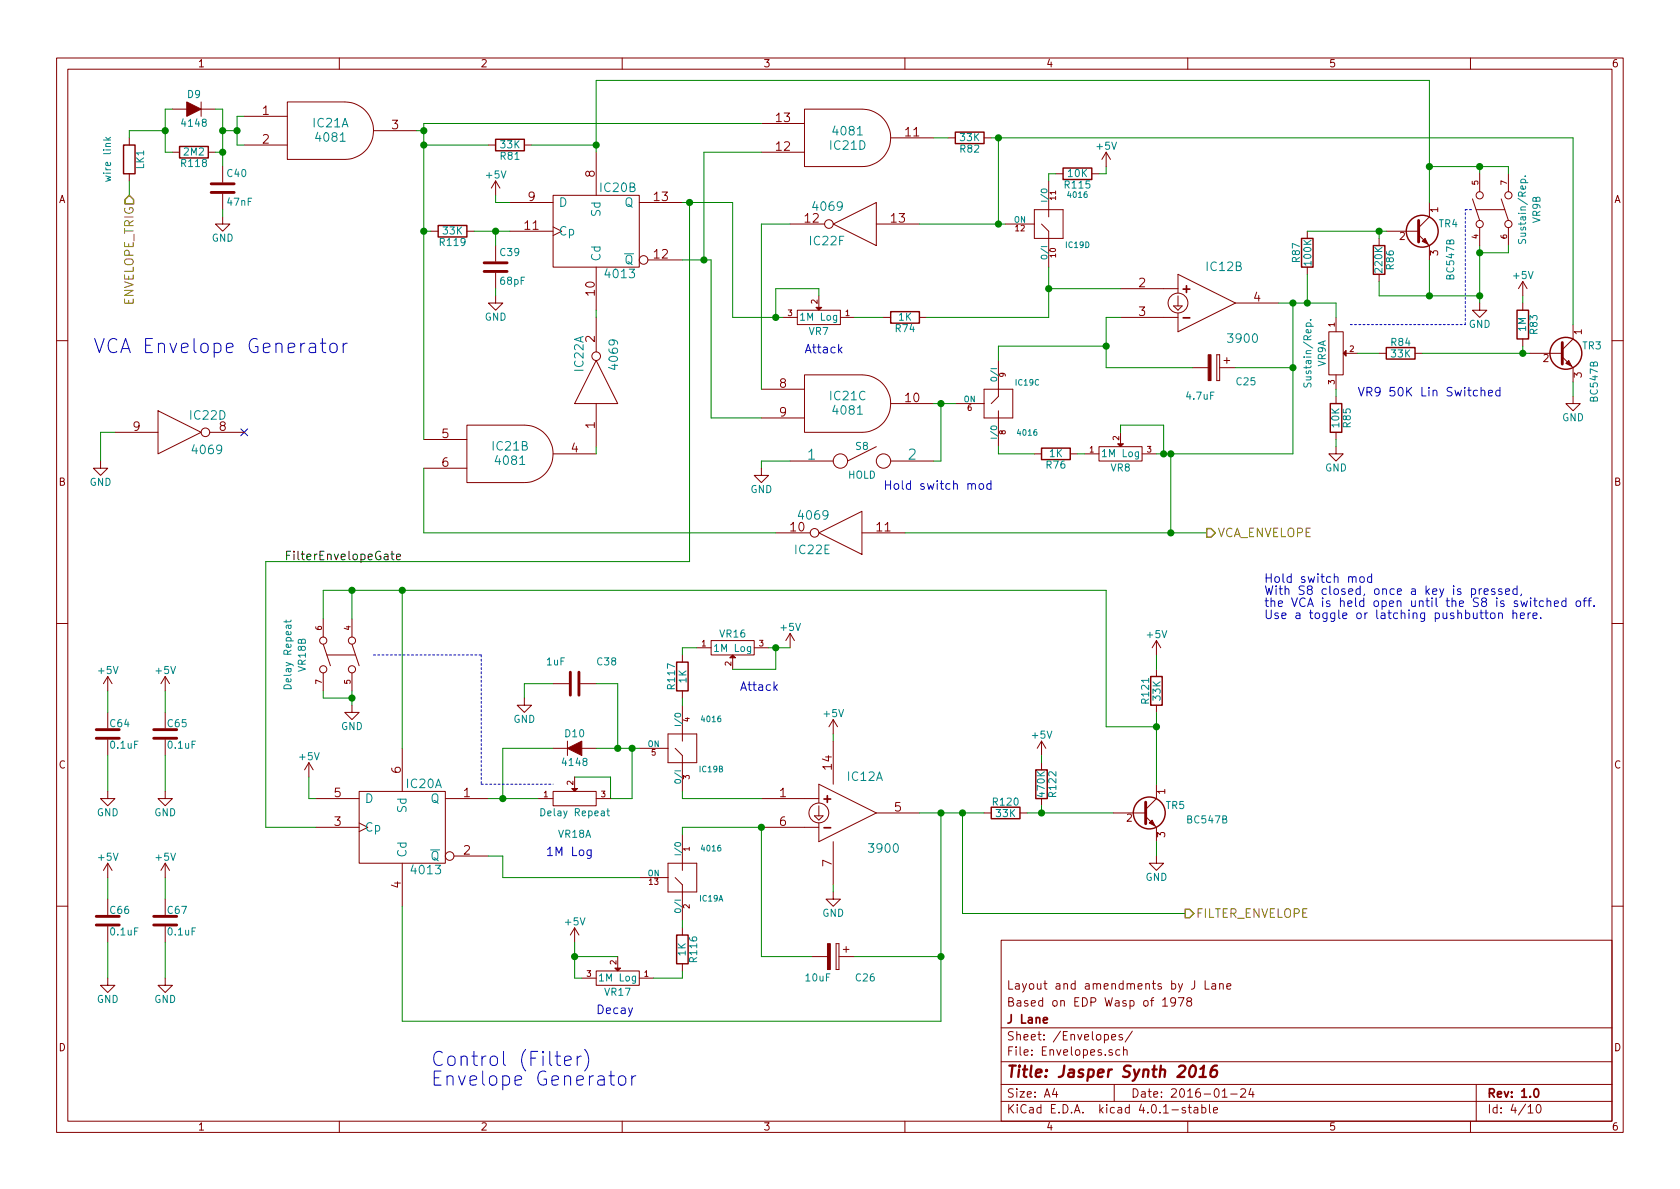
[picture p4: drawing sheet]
<svg xmlns="http://www.w3.org/2000/svg" width="297mm" height="210mm" viewBox="0 0 297 210" stroke-linecap="round" stroke-linejoin="round" font-family="sans-serif">
<g fill="none" stroke="#840000" stroke-width=".18">
<path d="M10 10.3h277v189.9h-277zM12 12.2h273v186.1h-273zM30.5 19.3h2.5M35.6 18v2.6M35.6 19.3h2.5M60 10.3v1.9M61 18h-10.2v10.2h10.2M61 18a5.1 5.1 0 0 1 5 5.1 5.1 5.1 0 0 1-5 5.1M110 10.3v1.9M152.4 19.3h-10.2v10.2h10.2M152.5 19.3a5.1 5.1 0 0 1 5 5.1 5.1 5.1 0 0 1-5 5.1M160 10.3v1.9"/>
<path d="M210 10.3v1.9M260 10.3v1.9M22.9 24.4v1.2M22.9 30.7v1.3M30.5 26.9h1.2M36.8 26.9h1.3M39.4 38.3v1.3h1.2l-1.2 1.3-1.3-1.3h1.3M39.4 29.5v2.8M39.4 34.3v2.8M43.2 20.6h7.6M43.2 25.6h7.6M66 23.1h7.7"/>
<path d="M86.4 25.6h1.2M87.6 32v2.5M87.6 32l-.7 1.3M87.6 32l.8 1.3M90.2 35.8h7.6M92.7 25.6h1.3M97.8 34.5h15.2v12.7h-15.2zM105.4 26.9v7.6M113 35.8h7.6M134.6 26.9h7.6M134.6 21.8h7.6M139.7 39.6h6.1"/>
<path d="M147.3 39.6l7.6-3.8v7.6zM154.9 39.6h7.7M157.5 24.4h7.6M167.6 24.4h1.3M174 24.4h1.3M177.8 39.6h5.1M182.9 39.6v2.6zM182.9 37.1v2.5zM182.9 37.1h5.1zM184.1 39.6l1.3 1.3M185.4 32v6.3M186.7 30.7h1.3"/>
<path d="M188 37.1v5.1zM193 30.7h1.3M195.6 26.9l-.8 1.3M195.6 26.9v2.6M195.6 26.9l.7 1.3M252.7 35.8v2.5l-1.9 2M260.3 35.2l1.3 3.8M261 37.1h5.1M261.6 30.7v3.2M265.4 35.2l1.3 3.8M266.7 30.7v3.2M76.2 40.9h1.3"/>
<path d="M82.5 40.9h1.3M87.6 52.3v1.3h1.3l-1.3 1.3-1.2-1.3h1.2M87.6 43.4v2.8M87.6 48.3v2.7M90.2 40.9h7.6M97.8 40.1l1.5 .8-1.5 .8M105.4 47.2v7.7M105.4 56.1v6.1M114.6 46h6M138.4 56.1h2.6M141 54.9h7.6v2.5h-7.6zM144.8 52.3v2.1"/>
<path d="M148.6 56.1h2.5M156.2 56.1h1.3M162.6 56.1h1.2M182.9 42.2h2.5zM185.4 40.9v1.3zM185.4 42.2h2.6zM185.4 42.2v5M198.1 56.1h10.2M198.1 51h10.2M207.5 54.1h1.5l-.7 .8zM208.3 51.8v-3.3l10.1 5.1M208.3 52.3v1.8"/>
<path d="M218.4 53.6l-10.1 5.1v-3.3M218.4 53.6h7.7M231.1 40.9v1.3M231.1 47.2v1.3M234.9 58.7h2.6v7.6h-2.6zM236.2 56.1v2.6M243.8 42.2v1.2M243.8 48.5v1.3M245.1 40.9h5.7M250.8 41.5l1.9 1.9v2.6M261.6 53.6v1.3h1.3l-1.3 1.2-1.3-1.2h1.3M261.6 40.3v3.1"/>
<path d="M266.7 40.3v3.1M269.2 49.8v2.5M269.2 53.6v1.3M269.2 59.9v1.3M269.2 49.8l-.7 1.2M269.2 49.8l.8 1.2M278.1 57.4v2.5l-1.9 1.9M10 60.2h2M20.3 76.4h7.6M27.9 72.6l7.7 3.8-7.7 3.9zM37.1 76.4h6.1M74.9 77.7h7.6"/>
<path d="M92.7 75.2h-10.2v10.1h10.2M92.8 75.2a5.1 5.1 0 0 1 5 5.1 5.1 5.1 0 0 1-5 5M105.4 63.7l3.8 7.7h-7.6zM105.4 71.4v7.6M134.6 68.8h7.6M134.6 73.9h7.6M152.4 66.3h-10.2v10.1h10.2M152.5 66.3a5.1 5.1 0 0 1 5 5.1 5.1 5.1 0 0 1-5 5M154.9 79l-5 2.5M157.5 71.4h7.6M168.9 71.4h5.1M174 68.8h2.5z"/>
<path d="M174 68.8v2.6zM174 71.4v2.5zM174 73.9h5.1zM176.5 68.8v1.3zM176.5 68.8h2.6zM176.5 70.1l-1.2 1.3M176.5 63.7v5.1M176.5 72.6v6.4M179.1 68.8v5.1zM194.3 79h7.6v2.5h-7.6zM198.1 76.4v2.1M210.8 65h2.8"/>
<path d="M215.1 62.7h.5zM215.1 62.7v4.6zM215.1 67.3h.5zM215.6 62.7v4.6zM215.6 65h2.8M216.4 63.7h1M216.9 63.2v1.1M236.2 79v1.3h1.3l-1.3 1.2-1.3-1.2h1.3M236.2 66.3v2.5M236.2 70.1v1.3M236.2 76.4v1.3M238 62.5h2"/>
<path d="M243.8 62.5h1.3M250.2 62.5h1.3M270.5 62.5h5.7M276.2 63.1l1.9 1.9v2.6M278.1 70.1v1.3h1.3l-1.3 1.2-1.2-1.2h1.2M285 60.2h2M17.8 81.5v1.3h1.2l-1.2 1.3-1.3-1.3h1.3M74.9 82.8h7.6M97.8 80.3h7.6M134.6 82.8v1.3h1.3l-1.3 1.2-1.3-1.2h1.3M137.2 94.2h6.1M139.7 81.5h7.6"/>
<path d="M144.8 94.2l7.6-3.8v7.6zM152.4 94.2h7.6M157.5 81.5h7.6M182.9 80.3h1.2M189.2 80.3h1.3M191.8 80.3h2.5M201.9 80.3h2.6M10 110.3h2M19 119.6v2.6M19 119.6l-.7 1.3M19 119.6l.8 1.3M29.2 119.6v2.6"/>
<path d="M29.2 119.6l-.8 1.3M29.2 119.6l.8 1.3M57.1 113.9l1.3 3.8M57.1 109.5v3.1M57.1 119v3.2M57.8 115.8h5.1M62.2 113.9l1.3 3.8M62.2 109.5v3.1M62.2 119v3.2M120.6 115.8v1.3M123.2 114.5h2.5M125.7 113.3h7.6v2.5h-7.6z"/>
<path d="M129.5 116.3v2.1M133.3 114.5h2.6M139.7 112l-.8 1.3M139.7 112v2.5M139.7 112l.8 1.3M204.5 113.3v2.5M204.5 118.4v1.2M204.5 113.3l-.8 1.2M204.5 113.3l.7 1.2M285 110.3h2M19 139.9v1.3h1.3l-1.3 1.3-1.2-1.3h1.2M19 126v2.8"/>
<path d="M19 130.8v2.8M29.2 139.9v1.3h1.3l-1.3 1.3-1.3-1.3h1.3M29.2 126v2.8M29.2 130.8v2.8M54.6 134.9l-.8 1.2M54.6 134.9v2.5M54.6 134.9l.8 1.2M62.2 124.7v1.3h1.3l-1.3 1.2-1.2-1.2h1.2M63.5 139.9h15.2v12.7h-15.2zM71.1 132.3v7.6M92.7 123.4v1.3h1.3l-1.3 1.3-1.3-1.3h1.3M97.8 139.9h7.6v2.6h-7.6z"/>
<path d="M97.8 132.3h2.5M97.8 120.9h2.8M100.3 131.1v2.5M101.6 137.4v2M102.6 120.9h2.8M102.9 132.3h2.5M113 132.3h5.1M118.1 134.9h2.5zM118.1 132.3v2.6zM118.1 129.8v2.5zM118.1 129.8h5.1zM119.4 132.3l1.2 1.3"/>
<path d="M120.6 133.6v1.3zM120.6 134.9h2.6zM120.6 122.2v1.2M120.6 124.7v6.4M120.6 134.9v5M123.2 129.8v5.1zM147.3 127.2v2.6M147.3 131.1v7.6M147.3 127.2l-.7 1.3M147.3 127.2l.8 1.3M184.1 131.1v2.5M184.1 134.9v1.2"/>
<path d="M184.1 131.1l-.7 1.2M184.1 131.1l.8 1.2M204.5 138.7v2.5l-1.9 1.9M204.5 124.7v1.3M19 152.6v2.6M19 159v2.8M19 152.6l-.7 1.3M19 152.6l.8 1.3M29.2 152.6v2.6M29.2 159v2.8M29.2 152.6l-.8 1.3M29.2 152.6l.8 1.3"/>
<path d="M55.9 141.2h7.6M55.9 146.3h7.6M63.5 145.5l1.5 .8-1.5 .8M71.1 152.6v7.7M78.7 141.2h7.7M80.3 151.4h6.1M95.2 141.2h2.6M105.4 141.2h2.5M113 155.2h5.1M118.1 157.7h2.5zM118.1 155.2v2.5zM118.1 152.6v2.6z"/>
<path d="M118.1 152.6h5.1zM119.4 155.2l1.2 1.3M120.6 156.5v1.2zM120.6 157.7h2.6zM120.6 147.6v6.3M120.6 157.7v5.1M123.2 152.6v5.1zM134.6 141.2h10.2M134.6 146.3h10.2M144 144.3h1.5l-.7 .7zM144.8 142v-3.3l10.1 5.1M144.8 142.5v1.8"/>
<path d="M147.3 157.7v1.3h1.3l-1.3 1.3-1.3-1.3h1.3M147.3 148.8v7.7M154.9 143.8l-10.1 5v-3.3M154.9 143.8h7.7M174 143.8h1.3M180.3 143.8h1.3M184.1 141.2v1.3M196.8 143.8h5.8M202.6 144.4l1.9 1.9v2.5M204.5 151.4v1.2h1.2l-1.2 1.3-1.3-1.3h1.3M10 160.2h2M19 173v1.2h1.3l-1.3 1.3-1.2-1.3h1.2"/>
<path d="M19 163.8v2.8M29.2 173v1.2h1.3l-1.3 1.3-1.3-1.3h1.3M29.2 163.8v2.8M101.6 164.1l-.8 1.2M101.6 164.1v2.5M101.6 164.1l.8 1.2M102.9 173h2.5M105.4 171.7h7.6v2.5h-7.6zM109.2 169.2v2M113 173h2.6M120.6 164.1v1.2M120.6 170.4v1.3"/>
<path d="M143.5 169.2h2.8M147.8 166.9h.5zM147.8 166.9v4.5zM147.8 171.4h.5zM148.3 166.9v4.5zM148.3 169.2h2.8M149.1 167.9h1M149.6 167.4v1M177 166.3h108v32h-108zM205.6 176.9l.4-.5v1.5M205.6 177.9h.8M207.8 177.1l-.2 .3h-.3l-.3-.3v-.4l.1-.2 .5-.1 .2 .2a1.19 1.19 0 0 1-.2 1.2l-.5 .1"/>
<path d="M208.3 176.4h1l-.6 1.5M210.1 177.1l-.3-.3 .1-.2 .2-.2 .4 .1 .2 .2-.1 .2-.6 .2a.48 .48 0 0 0-.1 .7l.2 .1 .5-.1a.48 .48 0 0 0-.2-.7M213.1 173.4v1.5h.7M214.3 174h.6v.9M214.9 174.3l-.4 .1-.3 .2 .3 .3 .4-.1M215.6 174.1l.2-.2 .4 .1 .1 .9M215.6 173.9v1M216.9 174.4l.7-.1v-.3l-.5-.1-.2 .2 .1 .7h.6M285 160.2h2M60 198.3v1.9M110 198.3v1.9M160 198.3v1.9"/>
<path d="M177 194.8h108M177 191.8h108M177 187.8h108M177 181.8h108M186.4 192.5l-.3 1h.9M186.8 193v1M196.5 183.4l.8-.1-.1-.3-.4-.1-.3 .2 .1 .7h.6M196.6 185.7a.37 .37 0 0 0-.5 .1v.2l.5 .2 .1 .1-.2 .3-.4-.1M197 191.8v3M198 185.7l-.4-.1-.3 .3 .1 .6 .2 .1 .4-.1M198.4 183a.37 .37 0 0 0-.6 .1l.1 .3 .5 .1 .1 .1-.2 .3-.5-.1M198.7 185.7l.2-.1 .3 .1 .1 .9"/>
<path d="M198.7 185.1v1.5M200.2 182.3l-1.3 2M209.6 195.9a.37 .37 0 0 0-.6 .1l.1 .3 .5 .1 .1 .1-.3 .3-.4-.1M210 198.3v1.9M210.1 195.8h.5M210.3 195.3v1.3l.3 .2M211.2 195.9h.5l.1 .9M211.8 196.2l-.5 .1-.2 .2 .2 .3 .5-.1M212.5 195.9l.4-.1 .3 .3-.1 .6h-.6M212.5 195.3v1.5M213.8 195.3v1.3l.2 .2M214.6 196.3l.7-.1-.1-.3-.4-.1-.2 .2v.7h.6"/>
<path d="M216.1 194h.9M217.6 193.5h1.1M219.4 192.7l.2-.2h.4l.2 .5-.9 1h.9M221.2 192.5l-.4 1h.9M221.5 193v1M260 198.3v1.9M261 191.8v6.5M270.2 195.8l.4-.5v1.5M270.2 196.8h.8M271.8 195.5l.2-.2a.81 .81 0 0 1 .5 .6 .81 .81 0 0 1-.2 .8l-.2 .1a.79 .79 0 0 1-.3-1.3z"/>
<circle cx="146.6" cy="39.6" r=".76"/>
<circle cx="261.6" cy="39.6" r=".63"/>
<circle cx="261.6" cy="34.5" r=".63"/>
<circle cx="266.7" cy="39.6" r=".63"/>
<circle cx="266.7" cy="34.5" r=".63"/>
<circle cx="113.8" cy="46" r=".76"/>
<circle cx="208.3" cy="53.6" r="1.75"/>
<circle cx="36.3" cy="76.4" r=".76"/>
<circle cx="105.4" cy="63" r=".76"/>
<circle cx="144" cy="94.2" r=".76"/>
<circle cx="148.6" cy="81.5" r="1.27"/>
<circle cx="156.2" cy="81.5" r="1.27"/>
<circle cx="57.1" cy="113.3" r=".63"/>
<circle cx="57.1" cy="118.4" r=".63"/>
<circle cx="62.2" cy="113.3" r=".63"/>
<circle cx="62.2" cy="118.4" r=".63"/>
<circle cx="79.5" cy="151.4" r=".76"/>
<circle cx="144.8" cy="143.8" r="1.75"/>
</g>
<path d="M271.3 192.7l.3-.2a.81 .81 0 0 1 .5 .6 .81 .81 0 0 1-.2 .8l-.2 .1a.79 .79 0 0 1-.4-1.3z" fill="none" stroke="#840000" stroke-width=".3"/>
<path d="M210.7 188.5a.45 .45 0 0 1 .7 .3 1.19 1.19 0 0 1-.8 1.6l-.2-.1a1.48 1.48 0 0 1 .3-1.8zM212.1 190.4h1.1M212.2 189l.7-.6-.3 2M215.2 188.4a.93 .93 0 0 0-1.1 .9v1l.3 .1 .5-.1a.82 .82 0 0 0 .2-.9l-.2-.2a.69 .69 0 0 0-.8 .4" fill="none" stroke="#840000" stroke-width=".41"/>
<g fill="none" stroke="#008400" stroke-width=".18">
<path d="M30.5 19.3h-1.3v7.6h1.3M38.1 19.3h1.3v10.2M22.9 32v2.5M29.2 23.1h-6.3v1.3M38.1 26.9h1.3M39.4 37.1v1.2M39.4 23.1h2.5M43.2 20.6h-1.3v5h1.3M73.7 23.1h1.2M74.9 25.6h11.5M87.6 34.5v1.3h2.6M94 25.6h11.4"/>
<path d="M105.4 26.9v-12.7h147.3v21.6M120.6 35.8h8.9v20.3h8.9M121.9 35.8v63.5h-74.9v47h8.9M134.6 26.9h-10.1v19.1M134.6 21.8h-59.7v55.9M139.7 39.6h-5.1v29.2M162.6 39.6h15.2M165.1 24.4h2.5M175.3 24.4h102.8v33M176.5 24.4v15.2M186.7 30.7h-1.3v1.3M195.6 29.5v1.2h-1.3"/>
<path d="M252.7 29.5h14v1.2M261.6 29.5v1.2M74.9 40.9h1.3M83.8 40.9h6.4M87.6 40.9v2.5M87.6 51v1.3M105.4 54.9v1.2M120.6 46h5.1v27.9h8.9M144.8 52.3v-1.3h-7.6v5.1M151.1 56.1h5.1M185.4 47.2v8.9h-21.6M185.4 51h12.7"/>
<path d="M198.1 56.1h-2.5v8.9h15.2M226.1 53.6h10.1v2.5M228.6 53.6v26.7h-24.1M231.1 40.9h14M231.1 48.5v5.1M243.8 49.8v2.5h17.8M243.8 40.9v1.3M252.7 46v6.3M261.6 43.4v10.2M266.7 43.4v1.3h-5.1M269.2 52.3v1.3M20.3 76.4h-2.5v5.1"/>
<path d="M105.4 79v1.3M165.1 71.4h3.8M166.4 71.4v10.1h-1.3M176.5 79v1.3h6.4M195.6 61.2h-19.1v2.5M198.1 76.4v-1.2h7.6v5.1M218.4 65h10.2M236.2 68.8v1.3M236.2 77.7v1.3M240 62.5h3.8M251.5 62.5h19M269.2 61.2v1.3"/>
<path d="M278.1 67.6v2.5M74.9 82.8v11.4h62.3M139.7 81.5h-5.1v1.3M160 94.2h53.4M190.5 80.3h1.3M207 80.3v13.9M57.1 109.5v-5.1h138.5v24.1h8.9M62.2 104.4v5.1M71.1 104.4v27.9M123.2 114.5h-2.6v1.3M135.9 114.5h3.8M137.2 114.5v3.9h-7.7"/>
<path d="M204.5 115.8v2.6M19 122.2v3.8M19 133.6v6.3M29.2 122.2v3.8M29.2 133.6v6.3M54.6 137.4v3.8h1.3M57.1 122.2v1.2h5.1M62.2 122.2v2.5M97.8 120.9h-5.1v2.5M97.8 132.3h-8.9v8.9M105.4 120.9h3.8v11.4M105.4 132.3h7.6"/>
<path d="M111.8 132.3v8.9h-3.9v-3.8h-6.3M120.6 139.9v1.3h14M120.6 123.4v1.3M147.3 129.8v1.3M184.1 133.6v1.3M204.5 126v12.7M19 155.2v3.8M29.2 155.2v3.8M86.4 141.2h8.8M86.4 151.4h2.5v3.8h24.1M120.6 147.6v-1.3h14v22.9h8.9M147.3 156.5v1.2"/>
<path d="M162.6 143.8h11.4M166.4 143.8v36.8h-95.3v-20.3M170.2 143.8v17.7h39.3M181.6 143.8h15.2M184.1 142.5v1.3M204.5 148.8v2.6M19 166.6v6.4M29.2 166.6v6.4M101.6 169.2h7.6M101.6 166.6v6.4h1.3M120.6 162.8v1.3M120.6 171.7v1.3h-5"/>
<path d="M151.1 169.2h15.3"/>
</g>
<g fill="#840000" stroke="#840000" stroke-width=".18">
<path d="M146.3 166.9h.5v4.5h-.5z"/>
<path d="M203.2 145.5l.5-.5 .5 1z"/>
<path d="M100.3 132.3l2.6-1.2v2.5z"/>
<path d="M108.7 171.2h1l-.5 .5z"/>
<path d="M129 116.3l.5-.5 .5 .5z"/>
<path d="M33 18l2.6 1.3-2.6 1.3z"/>
<path d="M144.3 54.4h1l-.5 .5z"/>
<path d="M197.6 78.5h1l-.5 .5z"/>
<path d="M213.6 62.7h.5v4.6h-.5z"/>
<path d="M251.5 42.7l.5-.5 .5 1z"/>
<path d="M276.9 64.3l.5-.6 .5 1.1z"/>
<path d="M237.5 62.5l.5-.5v1z"/>
<path d="M101.1 139.4h1l-.5 .5z"/>
</g>
<g fill="none" stroke="#840000" stroke-width=".25">
<path d="M21.8 25.6h2.1v5.1h-2.1zM31.7 25.9h5.1v2h-5.1zM77.5 39.9h5v2h-5zM87.6 24.6h5.1v2.1h-5.1zM168.9 23.4h5.1v2h-5.1zM188 29.7h5v2h-5zM157.5 55.1h5.1v2h-5.1zM230.1 42.2h2.1v5h-2.1zM242.8 43.4h2.1v5.1h-2.1zM268.2 54.9h2.1v5h-2.1zM184.1 79.2h5.1v2.1h-5.1zM235.2 71.4h2v5h-2z"/>
<path d="M245.1 61.5h5.1v2h-5.1zM119.6 117.1h2.1v5.1h-2.1zM203.5 119.6h2v5.1h-2zM183.1 136.1h2.1v5.1h-2.1zM175.3 142.7h5v2.1h-5zM119.6 165.3h2.1v5.1h-2.1z"/>
<circle cx="251.5" cy="40.9" r="2.82"/>
<circle cx="276.9" cy="62.5" r="2.82"/>
<circle cx="203.2" cy="143.8" r="2.82"/>
</g>
<g fill="#008400" stroke="#008400" stroke-width=".25">
<circle cx="166.4" cy="143.8" r=".51"/>
<circle cx="184.2" cy="143.8" r=".51"/>
<circle cx="134.6" cy="146.3" r=".51"/>
<circle cx="204.5" cy="128.5" r=".51"/>
<circle cx="109.2" cy="132.3" r=".51"/>
<circle cx="111.8" cy="132.3" r=".51"/>
<circle cx="88.9" cy="141.2" r=".51"/>
<circle cx="101.6" cy="169.2" r=".51"/>
<circle cx="137.2" cy="114.5" r=".51"/>
<circle cx="71.1" cy="104.4" r=".51"/>
<circle cx="166.4" cy="169.2" r=".51"/>
<circle cx="39.4" cy="26.9" r=".51"/>
<circle cx="29.2" cy="23.1" r=".51"/>
<circle cx="39.4" cy="23.1" r=".51"/>
<circle cx="41.9" cy="23.1" r=".51"/>
<circle cx="87.6" cy="40.9" r=".51"/>
<circle cx="74.9" cy="25.6" r=".51"/>
<circle cx="74.9" cy="40.9" r=".51"/>
<circle cx="105.4" cy="25.6" r=".51"/>
<circle cx="74.9" cy="23.1" r=".51"/>
<circle cx="121.9" cy="35.8" r=".51"/>
<circle cx="176.5" cy="39.6" r=".51"/>
<circle cx="205.7" cy="80.3" r=".51"/>
<circle cx="185.4" cy="51" r=".51"/>
<circle cx="195.6" cy="61.2" r=".51"/>
<circle cx="207" cy="80.3" r=".51"/>
<circle cx="228.6" cy="65" r=".51"/>
<circle cx="228.6" cy="53.6" r=".51"/>
<circle cx="176.5" cy="24.4" r=".51"/>
<circle cx="269.2" cy="62.5" r=".51"/>
<circle cx="252.7" cy="29.5" r=".51"/>
<circle cx="261.6" cy="52.3" r=".51"/>
<circle cx="231.1" cy="53.6" r=".51"/>
<circle cx="243.8" cy="40.9" r=".51"/>
<circle cx="252.7" cy="52.3" r=".51"/>
<circle cx="170.2" cy="143.8" r=".51"/>
<circle cx="207" cy="94.2" r=".51"/>
<circle cx="124.5" cy="46" r=".51"/>
<circle cx="261.6" cy="29.5" r=".51"/>
<circle cx="261.6" cy="44.7" r=".51"/>
<circle cx="62.2" cy="123.4" r=".51"/>
<circle cx="62.2" cy="104.4" r=".51"/>
<circle cx="137.2" cy="56.1" r=".51"/>
<circle cx="166.4" cy="71.4" r=".51"/>
</g>
<g fill="none" stroke="#840000" stroke-width=".51">
<path d="M37.3 34h4.1M37.3 32.5h4.1M250.8 39v3.8M85.6 48h4.1M85.6 46.5h4.1M276.2 60.6v3.8M100.8 118.9v4M102.4 118.9v4M17 130.6h4.1M17 129h4.1M27.2 130.6h4M27.2 129h4"/>
<path d="M202.6 141.9v3.8M17 163.6h4.1M17 162h4.1M27.2 163.6h4M27.2 162h4"/>
</g>
<path d="M259.1 37.1h1.2M238.8 57.4h20.3M259.1 57.4v-20.3M66 115.8h19.1M85.1 115.8v22.9M85.1 138.7h12.7" fill="none" stroke="#0000c2" stroke-width=".18" stroke-dasharray=".3 .4"/>
<g fill="none" stroke="#0000c2" stroke-width=".18">
<path d="M57 59.9v2.1l.1 .2 .5 .2M56.6 60.7h1M58.4 60.9a.69 .69 0 0 1 1.2 .3v.7a.68 .68 0 0 1-.6 .5 .68 .68 0 0 1-.7-.5zM60.7 60.7v1.7M61.4 60.7a.68 .68 0 0 0-.7 .5M261.9 69.2l.1-.1a.36 .36 0 0 1 .5 .1v.8M261.9 68.5v1.5M263.2 69.5l.7-.1-.1-.3-.4-.1-.2 .2v.7h.6M265.2 69.1a.48 .48 0 0 0-.7 .1v.7a.48 .48 0 0 0 .7 0M265.2 68.5v1.5M171.8 85.7a.35 .35 0 0 1 .3-.2 .35 .35 0 0 1 .4 .2v.8M173.2 85.7l.2-.2 .4 .2 .1 .6-.1 .2h-.4l-.2-.1z"/>
<path d="M175.2 85.6a.48 .48 0 0 0-.7 .1v.7a.48 .48 0 0 0 .7 .1M175.2 85v1.5M239.1 102.2a.35 .35 0 0 1 .3-.2 .35 .35 0 0 1 .4 .2v.8M240.6 102.1l.3-.1 .3 .3v.4l-.3 .3-.3-.1-.2-.2v-.4zM242.5 102.1a.48 .48 0 0 0-.6 0v.7a.48 .48 0 0 0 .6 .1M242.5 101.5v1.5M260.2 104.2a.48 .48 0 0 1 .6 .1v.7a.48 .48 0 0 1-.6 0M261.5 104.1v1M262 104.1l-.3 .1-.2 .2M262.4 104.6l.7-.1v-.3l-.5-.1-.2 .2 .1 .7h.6M262.7 107.9v1.3l.4 .2M263.6 108.5l.2-.1 .5 .1v.6l-.1 .2-.4 .1-.2-.2z"/>
<path d="M264.3 104.2l-.4-.1-.2 .2 .1 .2 .5 .2v.3h-.6M265 108.5a.36 .36 0 0 1 .6 .1v.8M265 108.4v1M265.5 104.2l-.3-.1-.3 .2 .1 .2 .5 .2v.3h-.6M266.2 104.6l.7-.1v-.3l-.5-.1-.2 .2 .1 .7h.6M267.5 108.5h.1a.36 .36 0 0 1 .6 .1v.8M267.5 107.9v1.5M268.2 104.2a.48 .48 0 0 0-.6 .1v.7a.48 .48 0 0 0 .6 0M268.2 103.6v1.5M268.8 108.9l.7-.2v-.2l-.5-.1-.2 .2 .1 .7h.6M268.9 106.2l.3 1.1 .3-.8 .3 .8 .3-1.1M270.2 108.4v1"/>
<path d="M270.6 108.4l-.3 .1-.1 .2M270.6 105.7v.2M270.6 106.2v1.1M271 108.9l.8-.2-.1-.2-.4-.1-.3 .2 .1 .7h.6M271.2 106.2h.6M271.4 105.7v1.4l.4 .2M272.4 109.2v.2M272.9 106.3a.48 .48 0 0 0-.7 .1v.7a.48 .48 0 0 0 .7 .1M273.5 106.4l.1-.1a.36 .36 0 0 1 .6 .2v.8M273.5 105.7v1.6M274.8 106.8l.8-.2-.1-.3-.4-.1-.3 .3 .1 .7h.6M276.9 106.3a.48 .48 0 0 0-.7 .1v.7a.48 .48 0 0 0 .7 .1"/>
<path d="M276.9 105.7v1.6M278.8 106.3l.4-.1 .3 .3v.5l-.3 .3-.4-.1-.1-.2v-.5zM279.9 106.2h.6M280.5 105.7l-.3 .1-.1 .2v1.3M280.8 106.2h.6M281.4 105.7l-.3 .1-.1 .2v1.3M281.8 107.1v.2M104.5 150.3v1.2l-.3 .3-.3-.1M104.5 150.4a.48 .48 0 0 0-.6 0v.7a.48 .48 0 0 0 .6 .1M99.8 187.6l1.2-.3-.1-.4-.7-.1-.3 .1-.1 .2 .1 1.2 .3 .1 .7-.1M102.1 186.8v1.6M102.8 186.8a.68 .68 0 0 0-.7 .4"/>
<path d="M103.4 185.6a2.88 2.88 0 0 1 0 3.8M107.7 190.2h.9M108 189.4v2.1l.2 .3 .4 .1M109.4 190.5a.69 .69 0 0 1 1.2 .2v.7a.68 .68 0 0 1-.6 .5 .68 .68 0 0 1-.7-.5zM111.7 190.2v1.7M112.4 190.2a.68 .68 0 0 0-.7 .5"/>
</g>
<path d="M50.7 98.2h.5M51.4 97.5h-.7v1.5M70.1 98.5l.7-.2v-.2l-.5-.1-.2 .2 .1 .7h.6" fill="none" stroke="#000" stroke-width=".18"/>
<path d="M18.7 24.3l.5 .5M19.6 24.3l-.5 .3M269 32.3l-.1-.4 .2-.2 .6 .1v.5M269.6 31.2h.1M231 57.7l-.1-.4 .3-.2 .5 .1v.5M231.7 56.6h.1M268.5 42.3l.1 .7h.4l.2-.5 .3-.2 .2 .3v.4M230.6 67.7v.7h.4l.2-.5 .3-.2 .3 .3-.1 .4M50.6 109.6v.5M51.5 109.6l-.2 .4h-1.1M107.3 143.4h.5M107.5 143v1.1l.3 .2" fill="none" stroke="#008484" stroke-width=".18"/>
<path d="M42.6 75.8l1.2 1.3M43.8 75.8l-1.2 1.3" fill="none" stroke="#000084" stroke-width=".18"/>
<path d="M22.1 35.3l.8-.8 .7 .8v.8h-1.5zM213.4 93.5h.7l.8 .7-.8 .8h-.7zM209.5 160.8h.8l.8 .7-.8 .8h-.8z" fill="none" stroke="#848400" stroke-width=".25"/>
<g font-size="3.5" fill="#0000c2">
<text x="16.5" y="62.5">VCA Envelope Generator</text>
<text x="76.2" y="188.5">Control (Filter)</text>
<text x="76.2" y="192">Envelope Generator</text>
</g>
<text font-size="2.8" fill="#840000" x="178" y="190.5">Title: Jasper Synth 2016</text>
<g font-size="2.5" fill="#008484">
<text x="142.8" y="81.3">1</text>
<text x="160.6" y="81.3">2</text>
</g>
<g font-size="2.1" fill="#840000">
<text x="46.4" y="20.3">1</text>
<text x="69.3" y="22.9">3</text>
<text x="137.3" y="21.6">13</text>
<text x="46.4" y="25.4">2</text>
<text x="137.3" y="26.7">12</text>
<text x="160.1" y="24.1">11</text>
<text x="93.4" y="35.6">9</text>
<text x="105.2" y="31.3" transform="rotate(-90 105.2 31.3)">8</text>
<text x="115.7" y="35.6">13</text>
<text x="92.8" y="40.6">11</text>
<text x="142.3" y="39.4">12</text>
<text x="157.6" y="39.4">13</text>
<text x="115.7" y="45.7">12</text>
<text x="105.2" y="52.2" transform="rotate(-90 105.2 52.2)">10</text>
<text x="201.3" y="50.8">2</text>
<text x="209.2" y="51.8">+</text>
<text x="221.7" y="53.3">4</text>
<text x="201.3" y="55.9">3</text>
<text x="209.4" y="56.9">-</text>
<text x="105.2" y="60.5" transform="rotate(-90 105.2 60.5)">2</text>
<text x="137.8" y="68.6">8</text>
<text x="160.1" y="71.1">10</text>
<text x="23.5" y="76.2">9</text>
<text x="38.8" y="76.2">8</text>
<text x="78.2" y="77.5">5</text>
<text x="105.2" y="75.8" transform="rotate(-90 105.2 75.8)">1</text>
<text x="137.8" y="73.7">9</text>
<text x="78.2" y="82.5">6</text>
<text x="101" y="80">4</text>
<text x="139.8" y="94">10</text>
<text x="155" y="94">11</text>
<text x="70.9" y="136.7" transform="rotate(-90 70.9 136.7)">6</text>
<text x="147.1" y="136" transform="rotate(-90 147.1 136)">14</text>
<text x="59.1" y="141">5</text>
<text x="82" y="141">1</text>
<text x="137.8" y="141">1</text>
<text x="145.7" y="142">+</text>
<text x="158.2" y="143.5">5</text>
<text x="59.1" y="146">3</text>
<text x="137.8" y="146">6</text>
<text x="145.9" y="147">-</text>
<text x="82" y="151.1">2</text>
<text x="147.1" y="153.2" transform="rotate(-90 147.1 153.2)">7</text>
<text x="70.9" y="157" transform="rotate(-90 70.9 157)">4</text>
<text x="178" y="178">Based on EDP Wasp of 1978</text>
<text x="178" y="175">Layout and amendments by J Lane</text>
<text x="178" y="184">Sheet: /Envelopes/</text>
<text x="178" y="181">J Lane</text>
<text x="178" y="186.7">File: Envelopes.sch</text>
<text x="178" y="196.9">KiCad E.D.A. kicad 4.0.1-stable</text>
<text x="178" y="194.1">Size: A4</text>
<text x="200" y="194.1">Date: 2016-01-24</text>
<text x="263" y="194.1">Rev: 1.0</text>
<text x="263" y="196.9">Id: 4/10</text>
</g>
<g font-size="2.1" fill="#008484">
<text x="55.4" y="22.5">IC21A</text>
<text x="147.5" y="23.9">4081</text>
<text x="56.1" y="25.1">4081</text>
<text x="146.9" y="26.5">IC21D</text>
<text x="106.2" y="34">IC20B</text>
<text x="98.8" y="36.6">D</text>
<text x="98.8" y="41.7">Cp</text>
<text x="106.2" y="38.3" transform="rotate(-90 106.2 38.3)">Sd</text>
<text x="110.4" y="36.6">Q</text>
<text x="143.9" y="37.3">4069</text>
<text x="106.2" y="46.2" transform="rotate(-90 106.2 46.2)">Cd</text>
<text x="110.4" y="46.7">Q</text>
<text x="143.3" y="43.4">IC22F</text>
<text x="213.4" y="47.9">IC12B</text>
<text x="107.2" y="49.2">4013</text>
<text x="103.2" y="65.6" transform="rotate(-90 103.2 65.6)">IC22A</text>
<text x="109.3" y="65.1" transform="rotate(-90 109.3 65.1)">4069</text>
<text x="217.3" y="60.6">3900</text>
<text x="146.9" y="70.8">IC21C</text>
<text x="33.7" y="74.2">IC22D</text>
<text x="147.5" y="73.3">4081</text>
<text x="34.2" y="80.3">4069</text>
<text x="87.2" y="79.7">IC21B</text>
<text x="87.8" y="82.2">4081</text>
<text x="141.4" y="91.9">4069</text>
<text x="140.7" y="98">IC22E</text>
<text x="64.5" y="142">D</text>
<text x="71.9" y="143.7" transform="rotate(-90 71.9 143.7)">Sd</text>
<text x="71.9" y="139.4">IC20A</text>
<text x="76.1" y="142">Q</text>
<text x="149.9" y="138.1">IC12A</text>
<text x="64.5" y="147.1">Cp</text>
<text x="71.9" y="151.6" transform="rotate(-90 71.9 151.6)">Cd</text>
<text x="72.9" y="154.6">4013</text>
<text x="76.1" y="152.1">Q</text>
<text x="153.8" y="150.8">3900</text>
</g>
<g font-size="2.1" fill="#848400">
<text x="23.6" y="54.3" transform="rotate(-90 23.6 54.3)">ENVELOPE_TRIG</text>
<text x="215.3" y="95">VCA_ENVELOPE</text>
<text x="211.5" y="162.3">FILTER_ENVELOPE</text>
</g>
<g font-size="2.1" fill="#0000c2">
<text x="142.2" y="62.5">Attack</text>
<text x="240" y="70.1">VR9 50K Lin Switched</text>
<text x="156.2" y="86.6">Hold switch mod</text>
<text x="223.5" y="103.1">Hold switch mod</text>
<text x="223.5" y="105.2">With S8 closed, once a key is pressed,</text>
<text x="223.5" y="107.3">the VCA is held open until the S8 is switched off.</text>
<text x="223.5" y="109.5">Use a toggle or latching pushbutton here.</text>
<text x="130.8" y="122.2">Attack</text>
<text x="96.5" y="151.4">1M Log</text>
<text x="105.4" y="179.3">Decay</text>
</g>
<text font-size="2.1" x="52.1" y="99.1">FilterEnvelopeGate</text>
<g font-size="1.8" fill="#840000">
<text x="35" y="11.9">1</text>
<text x="85" y="11.9">2</text>
<text x="135" y="11.9">3</text>
<text x="185" y="11.9">4</text>
<text x="235" y="11.9">5</text>
<text x="285" y="11.9">6</text>
<text x="10.4" y="35.9">A</text>
<text x="285.4" y="35.9">A</text>
<text x="254.3" y="37.6" transform="rotate(-90 254.3 37.6)">1</text>
<text x="247.5" y="42.4">2</text>
<text x="254.3" y="45.2" transform="rotate(-90 254.3 45.2)">3</text>
<text x="279.7" y="59.2" transform="rotate(-90 279.7 59.2)">1</text>
<text x="272.9" y="64">2</text>
<text x="279.7" y="66.8" transform="rotate(-90 279.7 66.8)">3</text>
<text x="10.4" y="85.9">B</text>
<text x="285.4" y="85.9">B</text>
<text x="10.4" y="135.9">C</text>
<text x="285.4" y="135.9">C</text>
<text x="206" y="140.4" transform="rotate(-90 206 140.4)">1</text>
<text x="199.2" y="145.3">2</text>
<text x="206" y="148.1" transform="rotate(-90 206 148.1)">3</text>
<text x="10.4" y="185.9">D</text>
<text x="285.4" y="185.9">D</text>
<text x="35" y="199.9">1</text>
<text x="85" y="199.9">2</text>
<text x="135" y="199.9">3</text>
<text x="185" y="199.9">4</text>
<text x="235" y="199.9">5</text>
<text x="285" y="199.9">6</text>
</g>
<g font-size="1.8" fill="#008484">
<text x="33.2" y="17.3">D9</text>
<text x="32.3" y="22.4">4148</text>
<text x="25.5" y="29.9" transform="rotate(-90 25.5 29.9)">LK1</text>
<text x="32.2" y="29.5">R118</text>
<text x="32.6" y="27.5">2M2</text>
<text x="88.5" y="28.2">R81</text>
<text x="88.5" y="26.2">33K</text>
<text x="169.8" y="27">R82</text>
<text x="169.8" y="24.9">33K</text>
<text x="194" y="26.5">+5V</text>
<text x="19.6" y="31.7" transform="rotate(-90 19.6 31.7)">wire link</text>
<text x="40.2" y="31.3">C40</text>
<text x="86" y="31.5">+5V</text>
<text x="188.4" y="33.3">R115</text>
<text x="188.9" y="31.3">10K</text>
<text x="40.3" y="36.4">47nF</text>
<text x="78.4" y="41.4">33K</text>
<text x="254.4" y="40.2">TR4</text>
<text x="272.3" y="39.4" transform="rotate(-90 272.3 39.4)">VR9B</text>
<text x="37.4" y="42.7">GND</text>
<text x="77.9" y="43.5">R119</text>
<text x="88.5" y="45.3">C39</text>
<text x="229.8" y="46.3" transform="rotate(-90 229.8 46.3)">R87</text>
<text x="231.9" y="46.8" transform="rotate(-90 231.9 46.8)">100K</text>
<text x="246.4" y="47.6" transform="rotate(-90 246.4 47.6)">R86</text>
<text x="269.8" y="42.4" transform="rotate(-90 269.8 42.4)">Sustain/Rep.</text>
<text x="88.5" y="50.3">68pF</text>
<text x="244.4" y="48.1" transform="rotate(-90 244.4 48.1)">220K</text>
<text x="257.1" y="49.3" transform="rotate(-90 257.1 49.3)">BC547B</text>
<text x="267.6" y="49.3">+5V</text>
<text x="85.7" y="56.7">GND</text>
<text x="141.7" y="56.7">1M Log</text>
<text x="143.1" y="59.2">VR7</text>
<text x="158.4" y="58.7">R74</text>
<text x="158.9" y="56.7">1K</text>
<text x="259.7" y="58">GND</text>
<text x="269.8" y="58.6" transform="rotate(-90 269.8 58.6)">1M</text>
<text x="271.8" y="59" transform="rotate(-90 271.8 59)">R83</text>
<text x="234.4" y="64.8" transform="rotate(-90 234.4 64.8)">VR9A</text>
<text x="246" y="61.2">R84</text>
<text x="246" y="63.2">33K</text>
<text x="279.8" y="61.8">TR3</text>
<text x="209.9" y="70.7">4.7uF</text>
<text x="218.7" y="68.1">C25</text>
<text x="231.9" y="67.8" transform="rotate(-90 231.9 67.8)">Sustain/Rep.</text>
<text x="282.5" y="70.9" transform="rotate(-90 282.5 70.9)">BC547B</text>
<text x="236.8" y="75.5" transform="rotate(-90 236.8 75.5)">10K</text>
<text x="238.8" y="75.5" transform="rotate(-90 238.8 75.5)">R85</text>
<text x="276.2" y="74.5">GND</text>
<text x="151.3" y="79.5">S8</text>
<text x="185.1" y="82.8">R76</text>
<text x="185.6" y="80.8">1K</text>
<text x="195" y="80.8">1M Log</text>
<text x="196.4" y="83.4">VR8</text>
<text x="234.3" y="83.4">GND</text>
<text x="15.8" y="85.9">GND</text>
<text x="132.7" y="87.2">GND</text>
<text x="149.9" y="84.6">HOLD</text>
<text x="127.3" y="112.7">VR16</text>
<text x="138.1" y="111.6">+5V</text>
<text x="202.9" y="112.8">+5V</text>
<text x="17.4" y="119.2">+5V</text>
<text x="27.6" y="119.2">+5V</text>
<text x="54.1" y="118.7" transform="rotate(-90 54.1 118.7)">VR18B</text>
<text x="96.7" y="117.6">1uF</text>
<text x="105.6" y="117.6">C38</text>
<text x="126.4" y="115.3">1M Log</text>
<text x="51.5" y="121.4" transform="rotate(-90 51.5 121.4)">Delay Repeat</text>
<text x="119.3" y="121.7" transform="rotate(-90 119.3 121.7)">R117</text>
<text x="121.4" y="120.7" transform="rotate(-90 121.4 120.7)">1K</text>
<text x="203.1" y="124.3" transform="rotate(-90 203.1 124.3)">R121</text>
<text x="205.2" y="123.8" transform="rotate(-90 205.2 123.8)">33K</text>
<text x="19.5" y="128.6">C64</text>
<text x="29.7" y="128.6">C65</text>
<text x="60.3" y="129.1">GND</text>
<text x="90.8" y="127.8">GND</text>
<text x="100" y="130.3">D10</text>
<text x="145.7" y="126.8">+5V</text>
<text x="182.5" y="130.6">+5V</text>
<text x="19.6" y="132.4">0.1uF</text>
<text x="29.8" y="132.4">0.1uF</text>
<text x="53" y="134.4">+5V</text>
<text x="99.6" y="135.4">4148</text>
<text x="175.7" y="142.4">R120</text>
<text x="184.7" y="140.8" transform="rotate(-90 184.7 140.8)">470K</text>
<text x="186.7" y="140.8" transform="rotate(-90 186.7 140.8)">R122</text>
<text x="206.1" y="143">TR5</text>
<text x="17.1" y="144.3">GND</text>
<text x="27.3" y="144.3">GND</text>
<text x="96.1" y="144.3">Delay Repeat</text>
<text x="98.8" y="148.1">VR18A</text>
<text x="176.2" y="144.5">33K</text>
<text x="210.1" y="145.6">BC547B</text>
<text x="17.4" y="152.2">+5V</text>
<text x="27.6" y="152.2">+5V</text>
<text x="202.5" y="155.7">GND</text>
<text x="19.5" y="161.6">C66</text>
<text x="29.7" y="161.6">C67</text>
<text x="19.6" y="165.4">0.1uF</text>
<text x="29.8" y="165.4">0.1uF</text>
<text x="100" y="163.6">+5V</text>
<text x="145.4" y="162.1">GND</text>
<text x="106.1" y="173.5">1M Log</text>
<text x="121.2" y="169" transform="rotate(-90 121.2 169)">1K</text>
<text x="123.2" y="170" transform="rotate(-90 123.2 170)">R116</text>
<text x="142.5" y="173.5">10uF</text>
<text x="151.4" y="173.5">C26</text>
<text x="17.1" y="177.3">GND</text>
<text x="27.3" y="177.3">GND</text>
<text x="107" y="176.1">VR17</text>
</g>
<g font-size="1.4" fill="#008484">
<text x="185.2" y="35.5" transform="rotate(-90 185.2 35.5)">I/O</text>
<text x="188.9" y="35">4016</text>
<text x="179.3" y="39.4">ON</text>
<text x="185.2" y="45.6" transform="rotate(-90 185.2 45.6)">O/I</text>
<text x="188.5" y="43.8">IC19D</text>
<text x="170.4" y="71.1">ON</text>
<text x="176.3" y="67.2" transform="rotate(-90 176.3 67.2)">O/I</text>
<text x="179.6" y="68.2">IC19C</text>
<text x="176.3" y="77.4" transform="rotate(-90 176.3 77.4)">I/O</text>
<text x="180" y="77">4016</text>
<text x="120.4" y="128.2" transform="rotate(-90 120.4 128.2)">I/O</text>
<text x="124.2" y="127.7">4016</text>
<text x="114.5" y="132.1">ON</text>
<text x="123.7" y="136.5">IC19B</text>
<text x="120.4" y="138.3" transform="rotate(-90 120.4 138.3)">O/I</text>
<text x="114.5" y="154.9">ON</text>
<text x="120.4" y="151" transform="rotate(-90 120.4 151)">I/O</text>
<text x="124.2" y="150.5">4016</text>
<text x="120.4" y="161.2" transform="rotate(-90 120.4 161.2)">O/I</text>
<text x="123.7" y="159.4">IC19A</text>
</g>
<g font-size="1.4" fill="#840000">
<text x="186.7" y="35.3" transform="rotate(-90 186.7 35.3)">11</text>
<text x="261.4" y="32.7" transform="rotate(-90 261.4 32.7)">5</text>
<text x="266.4" y="32.7" transform="rotate(-90 266.4 32.7)">7</text>
<text x="179.6" y="40.9">12</text>
<text x="186.7" y="45.5" transform="rotate(-90 186.7 45.5)">10</text>
<text x="261.4" y="42.2" transform="rotate(-90 261.4 42.2)">4</text>
<text x="266.4" y="42.2" transform="rotate(-90 266.4 42.2)">6</text>
<text x="144.5" y="53.7" transform="rotate(-90 144.5 53.7)">2</text>
<text x="139.3" y="55.9">3</text>
<text x="149.5" y="55.9">1</text>
<text x="236" y="57.8" transform="rotate(-90 236 57.8)">1</text>
<text x="238.6" y="62.2">2</text>
<text x="177.8" y="66.7" transform="rotate(-90 177.8 66.7)">9</text>
<text x="236" y="67.9" transform="rotate(-90 236 67.9)">3</text>
<text x="171.1" y="72.6">6</text>
<text x="177.8" y="76.8" transform="rotate(-90 177.8 76.8)">8</text>
<text x="197.9" y="77.8" transform="rotate(-90 197.9 77.8)">2</text>
<text x="192.7" y="80">1</text>
<text x="202.8" y="80">3</text>
<text x="56.9" y="111.4" transform="rotate(-90 56.9 111.4)">6</text>
<text x="62" y="111.4" transform="rotate(-90 62 111.4)">4</text>
<text x="124.1" y="114.3">1</text>
<text x="129.3" y="117.7" transform="rotate(-90 129.3 117.7)">2</text>
<text x="134.2" y="114.3">3</text>
<text x="56.9" y="120.9" transform="rotate(-90 56.9 120.9)">7</text>
<text x="62" y="120.9" transform="rotate(-90 62 120.9)">5</text>
<text x="121.9" y="127.6" transform="rotate(-90 121.9 127.6)">4</text>
<text x="115.2" y="133.6">5</text>
<text x="121.9" y="137.8" transform="rotate(-90 121.9 137.8)">3</text>
<text x="96.1" y="141">1</text>
<text x="101.3" y="138.8" transform="rotate(-90 101.3 138.8)">2</text>
<text x="106.3" y="141">3</text>
<text x="121.9" y="150.5" transform="rotate(-90 121.9 150.5)">1</text>
<text x="114.8" y="156.5">13</text>
<text x="121.9" y="160.6" transform="rotate(-90 121.9 160.6)">2</text>
<text x="103.8" y="172.7">3</text>
<text x="109" y="170.6" transform="rotate(-90 109 170.6)">2</text>
<text x="113.9" y="172.7">1</text>
</g>
</svg>
